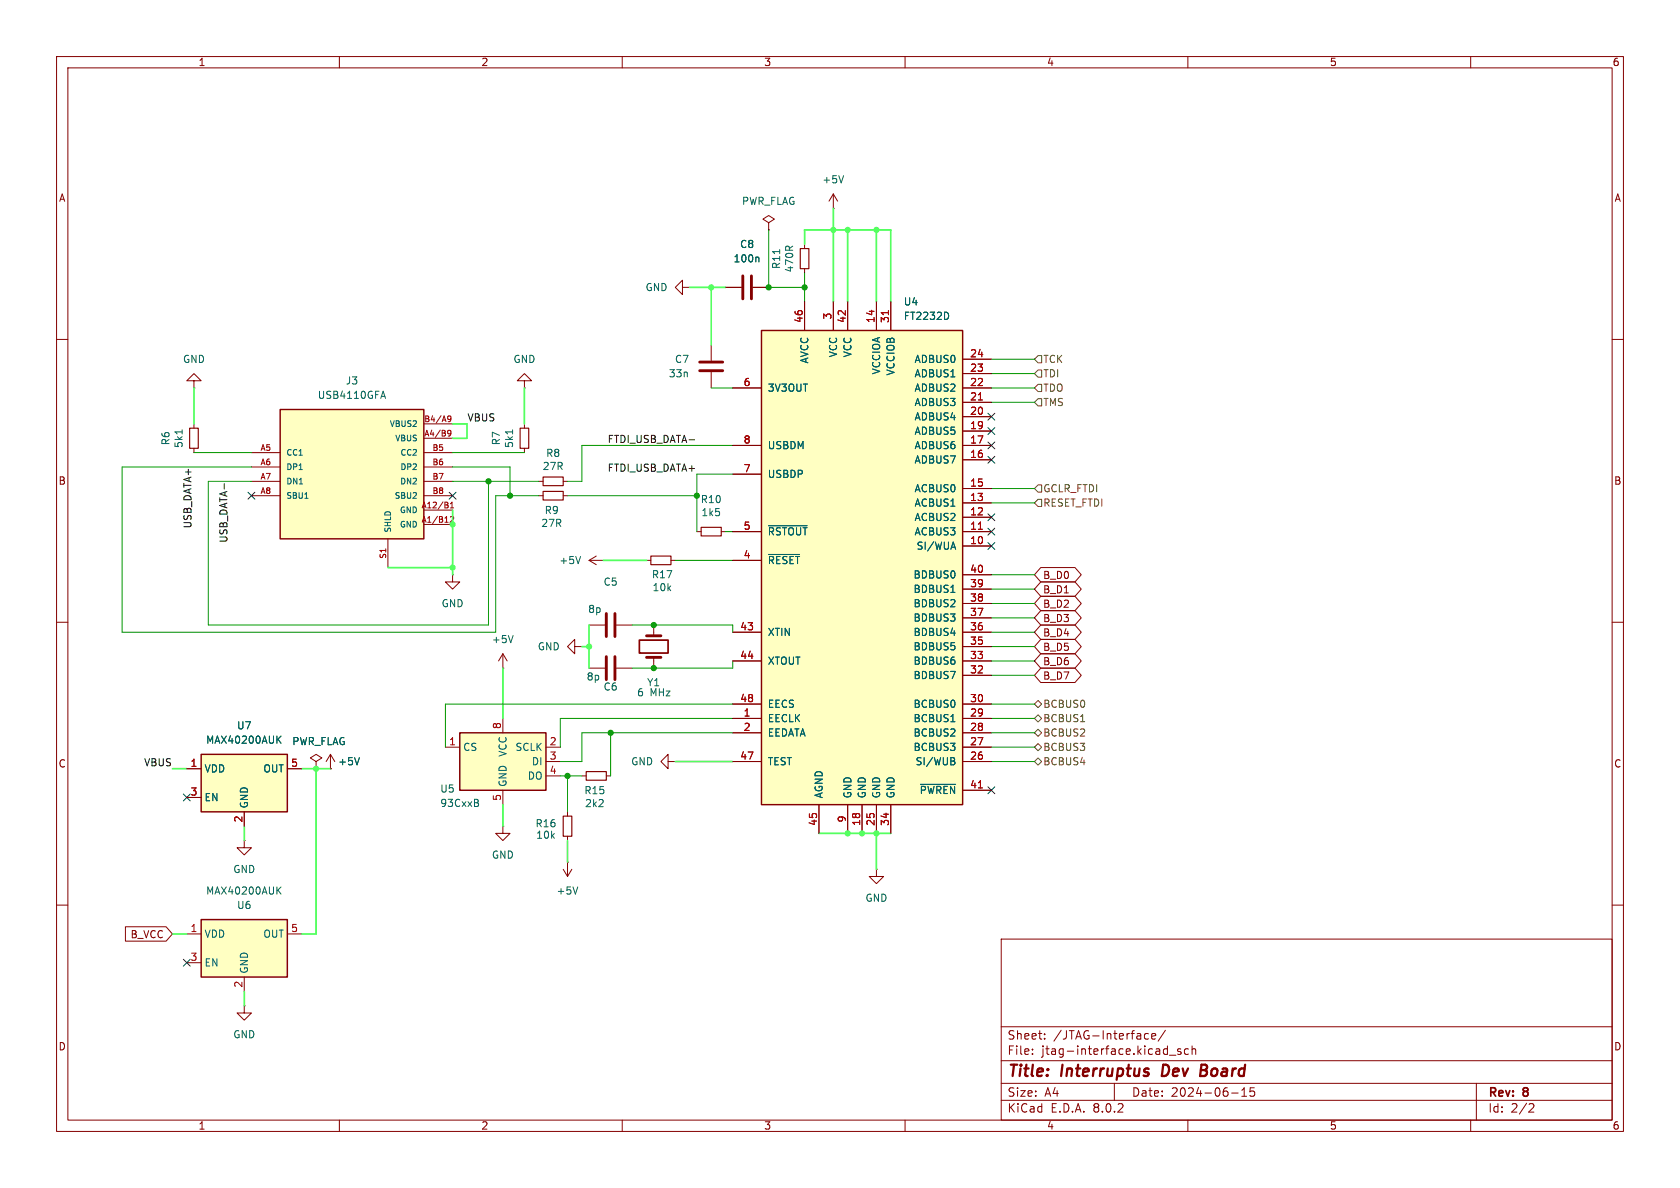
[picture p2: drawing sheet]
<svg xmlns="http://www.w3.org/2000/svg" width="297mm" height="210mm" viewBox="0 0 297 210" stroke-linecap="round" stroke-linejoin="round" font-family="sans-serif">
<g fill="none" stroke="#840000" stroke-width=".18">
<path d="M10 10h277v190h-277zM12 12h273v186h-273zM60 10v2M110 10v2M160 10v2M210 10v2M260 10v2M10 60h2M128.3 50.8h2.8M133.1 50.8h2.8M285 60h2M92.7 67.3h1.3l-1.3-1.3-1.3 1.3h1.3v1.3"/>
<path d="M92.7 68.6h.1M92.7 74.9v.8M92.7 79.2v.8M10 110h2M285 110h2M10 160h2M285 160h2M177 166h108v32h-108zM60 198v2M110 198v2M160 198v2M177 194.5h108"/>
<path d="M177 191.5h108M177 187.5h108M177 181.5h108M182.5 186.3v.1M182.5 185.5v.1M184.7 183.6v.1M184.7 182.8v.1M197 191.5v3M202.3 183.4l.3 .3 .4-.1M203 182.8l-.4-.1-.3 .3M203.6 183.2l.7-.1-.1-.3-.4-.1-.2 .2 .1 .7h.5M206 182.1l-1.3 2"/>
<path d="M206.7 186.5h1.2M208.7 185.5l-.3-.1-.2 .2v.2l.5 .2v.3h-.5M210 198v2M210.1 185.5l-.4-.1-.3 .3v.4l.1 .2h.6M210.7 185.5l.3-.1 .3 .1 .1 .9M210.7 184.9v1.5M217.7 193.2h1.2M219.5 193.8h.9M219.5 192.7l.5-.4v1.5M221.7 192.3h-.7v.7l.2-.1h.5l.1 .3-.1 .5-.2 .1-.5-.1M260 198v2M261 191.5v6.5"/>
<path d="M270.5 195.1l.5 .1 .2 .3-1 1.1h1"/>
</g>
<path d="M205.6 188.2l-.2 2h.5M212.3 189.2h.7M212.4 188.2h.7M213 189.2l.2 .1M213.1 190.1l-.9 .1M213.2 189.1l-.2 .1" fill="none" stroke="#840000" stroke-width=".4"/>
<path d="M131.3 48.8v4M132.8 48.8v4" fill="none" stroke="#840000" stroke-width=".51"/>
<path d="M134 45.5l.2 .1v.7M90.6 76v.7" fill="none" stroke="#006464" stroke-width=".18"/>
<path d="M91.9 75.7h1.6v3.5h-1.6z" fill="none" stroke="#840000" stroke-width=".2"/>
<path d="M35.6 162.6h15.2v10.1h-15.2z" fill="#ffffc2"/>
<path d="M35.6 162.6h15.2v10.1h-15.2z" fill="none" stroke="#840000" stroke-width=".25"/>
<path d="M102.9 137.2h.7M107.2 137.2h.7M43.2 148.6v1.3h1.2l-1.2 1.2-1.3-1.2h1.3M43.2 148.6h.1M33 165.1h2.6M33 170.2h2.6M43.2 177.8v1.3h-1.3l1.3 1.2 1.2-1.2h-1.2M43.2 177.8h.1M43.2 172.7v2.6M50.8 165.1h2.5" fill="none" stroke="#840000" stroke-width=".18"/>
<path d="M49.1 157.3l.6 .8M49.7 156.8l-.7 .7" fill="none" stroke="#006464" stroke-width=".18"/>
<path d="M103.6 136.4h3.6v1.5h-3.6z" fill="none" stroke="#840000" stroke-width=".2"/>
<path d="M35.6 133.4h15.2v10.1h-15.2z" fill="#ffffc2"/>
<path d="M35.6 133.4h15.2v10.1h-15.2z" fill="none" stroke="#840000" stroke-width=".25"/>
<path d="M33 135.9h2.6M50.8 135.9h2.5M33 141h2.6M43.2 143.5v2.6M88.9 146.1v1.2h1.3l-1.3 1.3-1.3-1.3h1.3M88.9 146.1h.1M99.6 153.7l.7 1.2M100.3 152.4h.1M100.3 143.5v.8M100.3 147.8v.8M100.3 152.4v2.5M101.1 153.7l-.8 1.2" fill="none" stroke="#840000" stroke-width=".18"/>
<path d="M49.1 130.7l.6 .7M49.7 130.1l-.7 .7M102.1 156.8l-.4 1.3" fill="none" stroke="#006464" stroke-width=".18"/>
<path d="M99.6 144.3h1.5v3.5h-1.5z" fill="none" stroke="#840000" stroke-width=".2"/>
<path d="M81.3 129.5h15.2v10.2h-15.2z" fill="#ffffc2"/>
<path d="M81.3 129.5h15.2v10.2h-15.2z" fill="none" stroke="#840000" stroke-width=".25"/>
<g fill="none" stroke="#840000" stroke-width=".18">
<path d="M135.9 39.4l1-.7-1-.6-1 .6 1 .7v1.2M147.3 36.8h.1M147.3 34.3l-.7 1.3M147.3 34.3v2.5M147.3 34.3l.8 1.3M120.6 50.8v-1.3l-1.2 1.3 1.2 1.3v-1.3h1.3M121.9 50.8h.1M135.9 40.6h.1M142.2 43.2v.7M142.2 47.5v.8M34.3 67.3h1.3l-1.3-1.3-1.3 1.3h1.3v1.3M34.3 68.6h.1"/>
<path d="M34.3 74.9v.8M34.3 79.2v.8M125.7 61v2.8M125.7 65.8v2.8M104.1 99.1h2.6M104.1 99.1l1.3 .7M105.4 98.3l-1.3 .8M106.7 99.1h.1M114.3 99.1h.8M118.6 99.1h.8M123.2 94h.8M127.5 94h.8"/>
<path d="M80 101.6v1.3h1.3l-1.3 1.2-1.3-1.2h1.3M80 101.6h.1M88.9 118.1h.1M88.9 115.6v2.5M88.9 115.6l-.8 1.2M88.9 115.6l.8 1.2M101.6 114.3v-1.3l-1.3 1.3 1.3 1.3v-1.3h1.3M102.9 114.3h.1M104.1 110.5h2.8M104.1 118.1h2.8M109 110.5h2.8M109 118.1h2.8"/>
<path d="M115.6 110.5v1.9M115.6 116.2v1.9M55.9 134.6l1-.6-1-.6-1 .6 1 .6v1.3M55.9 135.9h.1M58.4 135.9h.1M58.4 133.4l-.7 1.2M58.4 133.4v2.5M58.4 133.4l.8 1.2M78.7 132.1h2.6M88.9 127v2.5M88.9 139.7v2.5M96.5 132.1h2.6"/>
<path d="M96.5 134.6h2.6M96.5 137.2h2.6"/>
</g>
<path d="M149.1 31.1l-.4 1.2M137.8 44.1v.7M32.2 76v.7M102.6 98.4l-.4 1.2M90.7 112.3l-.4 1.3M63.5 133.9l-.4 1.3M84.3 141.9l.3 .2-.1 .3-.1 .2M84.4 141.4l.1 .1-.1 .3" fill="none" stroke="#006464" stroke-width=".18"/>
<path d="M141.5 43.9h1.5v3.6h-1.5zM33.5 75.7h1.6v3.5h-1.6zM115.1 98.3h3.5v1.5h-3.5zM124 93.2h3.5v1.5h-3.5z" fill="none" stroke="#840000" stroke-width=".2"/>
<path d="M123.7 65.5h4.1M123.7 64h4.1M107.2 108.5v4M107.2 116.1v4M108.7 108.5v4M108.7 116.1v4M114.3 112.4h2.5M114.3 116.2h2.5" fill="none" stroke="#840000" stroke-width=".51"/>
<path d="M113 113.2h5.1v2.2h-5.1z" fill="none" stroke="#840000" stroke-width=".3"/>
<path d="M49.5 72.4h25.4v22.9h-25.4z" fill="#ffffc2"/>
<path d="M49.5 72.4h25.4v22.9h-25.4z" fill="none" stroke="#840000" stroke-width=".25"/>
<g fill="none" stroke="#840000" stroke-width=".18">
<path d="M74.9 77.5h5.1M74.9 74.9h5.1M44.4 80h5.1M44.4 82.6h5.1M44.4 85.1h5.1M44.4 87.6h5.1M68.6 95.3v5M74.9 80h5.1M74.9 82.6h5.1M74.9 85.1h5.1M74.9 87.6h5.1M74.9 92.7h5.1"/>
<path d="M74.9 90.2h5.1M95.2 85.1h.8M99.6 85.1h.7"/>
</g>
<path d="M67.4 70.1h.6M67.7 69.2l.5 1.2M53.9 88.1h.6" fill="none" stroke="#006464" stroke-width=".18"/>
<path d="M79.2 76.2l.3-.1 .2 .2v.5l-.2 .2-.3 .1M79.2 73.6l.3-.1 .2 .2v.6l-.2 .2h-.3M79.7 76.5l-.2 .2-.3-.1M79.7 74l-.2 .2-.3-.1M79.6 91.4l.4-.1 .2 .3-.6 .7h.6M79.6 89.8h.6M79.6 89.1l.3-.3v1" fill="none" stroke="#a90000" stroke-width=".18"/>
<path d="M96 84.3h3.6v1.6h-3.6z" fill="none" stroke="#840000" stroke-width=".2"/>
<path d="M134.6 58.4h35.6v83.8h-35.6z" fill="#ffffc2"/>
<path d="M134.6 58.4h35.6v83.8h-35.6z" fill="none" stroke="#840000" stroke-width=".25"/>
<g fill="none" stroke="#840000" stroke-width=".18">
<path d="M128.3 50.8h2.8M133.1 50.8h2.8M142.2 53.3v5.1M147.3 53.3v5.1M149.9 53.3v5.1M154.9 53.3v5.1M157.5 53.3v5.1M129.5 78.7h5.1M129.5 68.6h5.1M170.2 78.7h5.1M170.2 76.2h5.1M170.2 73.7h5.1"/>
<path d="M170.2 71.1h5.1M170.2 68.6h5.1M170.2 66h5.1M170.2 63.5h5.1M95.2 87.6h.8M99.6 87.6h.7M129.5 94h5.1M129.5 99.1h5.1M129.5 83.8h5.1M170.2 96.5h5.1M170.2 94h5.1M170.2 91.4h5.1"/>
<path d="M170.2 88.9h5.1M170.2 86.4h5.1M170.2 81.3h5.1M129.5 116.8h5.1M129.5 111.8h5.1M170.2 119.4h5.1M170.2 116.8h5.1M170.2 114.3h5.1M170.2 111.8h5.1M170.2 109.2h5.1M170.2 106.7h5.1M170.2 104.1h5.1"/>
<path d="M170.2 101.6h5.1M184 102.9h6l1.2 1.2-1.2 1.3h-6l-1.1-1.3zM184 113h6l1.2 1.3-1.2 1.3h-6l-1.1-1.3zM184 100.3h6l1.2 1.3-1.2 1.3h-6l-1.1-1.3zM184 105.4h6l1.2 1.3-1.2 1.3h-6l-1.1-1.3zM184 115.6h6l1.2 1.2-1.2 1.3h-6l-1.1-1.3zM184 110.5h6l1.2 1.3-1.2 1.2h-6l-1.1-1.2zM184 118.1h6l1.2 1.3-1.2 1.3h-6l-1.1-1.3zM184 107.9h6l1.2 1.3-1.2 1.3h-6l-1.1-1.3zM33 135.9h2.6M50.8 135.9h2.5M55.9 135.9h.1"/>
<path d="M58.4 135.9h.1M118.1 134.6v-1.2l-1.3 1.2 1.3 1.3v-1.3h1.3M119.4 134.6h.1M129.5 127h5.1M129.5 129.5h5.1M129.5 134.6h5.1M129.5 124.5h5.1M170.2 127h5.1M170.2 129.5h5.1M170.2 134.6h5.1M170.2 132.1h5.1M170.2 124.5h5.1"/>
<path d="M170.2 139.7h5.1M33 141h2.6M43.2 143.5v2.6M144.8 142.2v5.1M149.9 142.2v5.1M152.4 142.2v5.1M154.9 153.7v1.2h1.3l-1.3 1.3-1.2-1.3h1.2M154.9 153.7h.1M154.9 142.2v5.1M157.5 142.2v5.1M22.2 163.8h7.2l1.1 1.3-1.1 1.3h-7.2z"/>
</g>
<path d="M134 45.5l.2 .1v.7M167.6 55.4l.1 .3-.1 .6M135.9 98h5.5M135.9 92.9h6.8M168.5 95.8l.4 1.3M168.1 104.7h.7M49.1 130.7l.6 .7M49.7 130.1l-.7 .7M63.5 133.9l-.4 1.3M162.7 138.7h6.2M168.1 127.6h.7M168.5 133.9l.3 .3-.3 .3 .3 .3v.3l-.2 .1" fill="none" stroke="#006464" stroke-width=".18"/>
<path d="M157.1 54.9v.7M173 70.7h.7M173 93.6h.7M173 139.3h.7" fill="none" stroke="#a90000" stroke-width=".18"/>
<path d="M96 86.9h3.6v1.5h-3.6z" fill="none" stroke="#840000" stroke-width=".2"/>
<path d="M183.5 62.9h.6v1.2h-.6l-.6-.6zM183.5 67.9h.6v1.3h-.6l-.6-.6zM183.5 65.4h.6v1.3h-.6l-.6-.7zM183.5 70.5h.6v1.3h-.6l-.6-.7zM183.5 85.7h.6v1.3h-.6l-.6-.6zM183.5 88.3h.6v1.2h-.6l-.6-.6zM182.9 129.5l.6-.6 .6 .6-.6 .7zM182.9 127l.6-.6 .6 .6-.6 .6zM182.9 134.6l.6-.6 .6 .6-.6 .7zM182.9 124.5l.6-.7 .6 .7-.6 .6zM183.5 131.4l.6 .7-.6 .6-.6-.6zM191 127.6h.8" fill="none" stroke="#725600" stroke-width=".18"/>
<path d="M121.8 77.7h1M39.6 85.5v1" fill="none" stroke="#0f0f0f" stroke-width=".18"/>
<g fill="none" stroke="#009600" stroke-width=".18">
<path d="M135.9 40.6v10.2h6.3M142.2 48.3v5M125.7 68.6h3.8M129.5 78.7h-26.6v6.4h-2.6M175.3 66h7.6M175.3 68.6h7.6M175.3 71.1h7.6M175.3 63.5h7.6M34.3 80h10.1M44.4 82.6h-22.8v29.2h66v-24.2h7.6M44.4 85.1h-7.6v25.4h49.6v-25.4M80 82.6h10.2v5"/>
<path d="M80 85.1h15.2M80 80h12.7M100.3 87.6h22.9M119.4 99.1h10.1M128.3 94h1.2M129.5 83.8h-6.3v10.2M175.3 86.4h7.6M175.3 88.9h7.6M111.8 110.5h17.7v1.3M129.5 116.8v1.3h-17.7M175.3 111.8h7.6M175.3 114.3h7.6"/>
<path d="M175.3 119.4h7.6M175.3 116.8h7.6M175.3 109.2h7.6M175.3 104.1h7.6M175.3 101.6h7.6M175.3 106.7h7.6M99.1 137.2h3.8M100.3 137.2v6.3M107.9 129.5v7.7M129.5 127h-30.4v5.1M129.5 129.5h-26.6v5.1h-3.8M129.5 124.5h-50.8v7.6"/>
<path d="M175.3 127h7.6M175.3 129.5h7.6M175.3 124.5h7.6M175.3 134.6h7.6M175.3 132.1h7.6"/>
</g>
<g fill="none" stroke="#54ff60" stroke-width=".3">
<path d="M147.3 36.8v16.5M121.9 50.8h6.4M125.7 50.8v10.2M142.2 43.2v-2.6h15.3v12.7M149.9 40.6v12.7M154.9 40.6v12.7M34.3 68.6v6.3M80 74.9h2.5v2.6h-2.5M92.7 68.6v6.3M80 90.2v11.4M106.7 99.1h7.6M68.6 100.3h11.4"/>
<path d="M88.9 118.1v8.9M102.9 114.3h1.2M104.1 110.5v7.6M30.5 135.9h2.5M53.3 135.9h5.1M55.9 135.9v29.2h-2.6M119.4 134.6h10.1M43.2 146.1v2.5M88.9 142.2v3.9M100.3 148.6v3.8M144.8 147.3h12.7M154.9 147.3v6.4"/>
<path d="M30.5 165.1h2.5M43.2 175.3v2.5"/>
</g>
<g fill="none" stroke="#000084" stroke-width=".18">
<path d="M174.7 78.1l1.2 1.2M174.7 73.1l1.2 1.2M174.7 75.6l1.2 1.2M175.9 78.1l-1.2 1.2M175.9 73.1l-1.2 1.2M175.9 75.6l-1.2 1.2M43.8 87l1.3 1.2M45.1 87l-1.3 1.2M79.4 87l1.2 1.2M80.6 87l-1.2 1.2M174.7 90.8l1.2 1.2M174.7 95.9l1.2 1.2"/>
<path d="M174.7 93.4l1.2 1.2M174.7 80.7l1.2 1.2M175.9 90.8l-1.2 1.2M175.9 95.9l-1.2 1.2M175.9 93.4l-1.2 1.2M175.9 80.7l-1.2 1.2M174.7 139.1l1.2 1.2M175.9 139.1l-1.2 1.2M32.4 140.4l1.2 1.2M33.6 140.4l-1.2 1.2M32.4 169.6l1.2 1.2M33.6 169.6l-1.2 1.2"/>
</g>
<g fill="#54ff60" stroke="#54ff60" stroke-width=".18">
<circle cx="154.9" cy="147.3" r=".46"/>
<circle cx="152.4" cy="147.3" r=".46"/>
<circle cx="104.1" cy="114.3" r=".46"/>
<circle cx="149.9" cy="147.3" r=".46"/>
<circle cx="154.9" cy="40.6" r=".46"/>
<circle cx="149.9" cy="40.6" r=".46"/>
<circle cx="147.3" cy="40.6" r=".46"/>
<circle cx="125.7" cy="50.8" r=".46"/>
<circle cx="80" cy="92.7" r=".46"/>
<circle cx="80" cy="100.3" r=".46"/>
<circle cx="55.9" cy="135.9" r=".46"/>
</g>
<g fill="#009600" stroke="#009600" stroke-width=".18">
<circle cx="115.6" cy="110.5" r=".46"/>
<circle cx="123.2" cy="87.6" r=".46"/>
<circle cx="86.4" cy="85.1" r=".46"/>
<circle cx="90.2" cy="87.6" r=".46"/>
<circle cx="100.3" cy="137.2" r=".46"/>
<circle cx="142.2" cy="50.8" r=".46"/>
<circle cx="135.9" cy="50.8" r=".46"/>
<circle cx="107.9" cy="129.5" r=".46"/>
<circle cx="115.6" cy="118.1" r=".46"/>
</g>
<g font-size="2.8" fill="#840000">
<text x="178" y="190.9">Title:</text>
<text x="187.7" y="190.9">Interruptus</text>
<text x="206.3" y="190.9">Dev</text>
<text x="213.8" y="190.9">Board</text>
</g>
<g font-size="2.1" fill="#840000">
<text x="178" y="184">Sheet:</text>
<text x="186.2" y="184">/JTAG-Interface/</text>
<text x="178" y="186.7">File:</text>
<text x="184.1" y="186.7">jtag-interface.kicad_sch</text>
<text x="178" y="196.9">KiCad</text>
<text x="178" y="194.1">Size:</text>
<text x="184.7" y="194.1">A4</text>
<text x="185.7" y="196.9">E.D.A.</text>
<text x="193.3" y="196.9">8.0.2</text>
<text x="200" y="194.1">Date:</text>
<text x="207" y="194.1">2024-06-15</text>
<text x="263" y="194.3">Rev:</text>
<text x="263" y="196.9">Id:</text>
<text x="267.1" y="196.9">2/2</text>
<text x="269.4" y="194.3">8</text>
</g>
<g font-size="1.8" fill="#840000">
<text x="35" y="11.9">1</text>
<text x="85" y="11.9">2</text>
<text x="135" y="11.9">3</text>
<text x="185" y="11.9">4</text>
<text x="235" y="11.9">5</text>
<text x="285" y="11.9">6</text>
<text x="10.3" y="35.9">A</text>
<text x="285.3" y="35.9">A</text>
<text x="10.3" y="85.9">B</text>
<text x="285.3" y="85.9">B</text>
<text x="184.3" y="105.1">B_D1</text>
<text x="184.3" y="102.6">B_D0</text>
<text x="184.3" y="107.6">B_D2</text>
<text x="184.3" y="112.7">B_D4</text>
<text x="184.3" y="110.2">B_D3</text>
<text x="184.3" y="115.3">B_D5</text>
<text x="184.3" y="117.8">B_D6</text>
<text x="184.3" y="120.3">B_D7</text>
<text x="10.3" y="135.9">C</text>
<text x="285.3" y="135.9">C</text>
<text x="23" y="166.1">B_VCC</text>
<text x="10.3" y="185.9">D</text>
<text x="285.3" y="185.9">D</text>
<text x="35" y="199.9">1</text>
<text x="85" y="199.9">2</text>
<text x="135" y="199.9">3</text>
<text x="185" y="199.9">4</text>
<text x="235" y="199.9">5</text>
<text x="285" y="199.9">6</text>
</g>
<g font-size="1.8" fill="#006464">
<text x="145.3" y="32.6">+5V</text>
<text x="131.1" y="36.4">PWR_FLAG</text>
<text x="129.6" y="46.6">100n</text>
<text x="130.7" y="44">C8</text>
<text x="138.1" y="47.7" transform="rotate(-90 138.1 47.7)">R11</text>
<text x="114" y="51.7">GND</text>
<text x="140.4" y="48.3" transform="rotate(-90 140.4 48.3)">470R</text>
<text x="159.7" y="54.2">U4</text>
<text x="159.7" y="56.7">FT2232D</text>
<text x="32.3" y="64.4">GND</text>
<text x="90.7" y="64.4">GND</text>
<text x="119.2" y="64.4">C7</text>
<text x="143.1" y="64.4" transform="rotate(-90 143.1 64.4)">AVCC</text>
<text x="148.2" y="63.3" transform="rotate(-90 148.2 63.3)">VCC</text>
<text x="150.7" y="63.3" transform="rotate(-90 150.7 63.3)">VCC</text>
<text x="161.6" y="64.4">ADBUS0</text>
<text x="56.1" y="70.7">USB4110GFA</text>
<text x="61" y="68.2">J3</text>
<text x="118.1" y="66.9">33n</text>
<text x="135.6" y="69.4">3V3OUT</text>
<text x="155.8" y="66.3" transform="rotate(-90 155.8 66.3)">VCCIOA</text>
<text x="158.3" y="66.5" transform="rotate(-90 158.3 66.5)">VCCIOB</text>
<text x="161.6" y="72">ADBUS3</text>
<text x="161.6" y="69.4">ADBUS2</text>
<text x="161.6" y="66.9">ADBUS1</text>
<text x="161.6" y="77.1">ADBUS5</text>
<text x="161.6" y="74.5">ADBUS4</text>
<text x="30.2" y="78.8" transform="rotate(-90 30.2 78.8)">R6</text>
<text x="32.5" y="79.3" transform="rotate(-90 32.5 79.3)">5k1</text>
<text x="88.6" y="78.8" transform="rotate(-90 88.6 78.8)">R7</text>
<text x="90.9" y="79.3" transform="rotate(-90 90.9 79.3)">5k1</text>
<text x="95.8" y="83.3">27R</text>
<text x="96.4" y="81">R8</text>
<text x="135.6" y="79.6">USBDM</text>
<text x="161.6" y="82.1">ADBUS7</text>
<text x="161.6" y="79.6">ADBUS6</text>
<text x="123.8" y="89.1">R10</text>
<text x="135.6" y="84.7">USBDP</text>
<text x="161.6" y="89.8">ACBUS1</text>
<text x="161.6" y="87.2">ACBUS0</text>
<text x="95.6" y="93.4">27R</text>
<text x="96.2" y="91.1">R9</text>
<text x="123.9" y="91.5">1k5</text>
<text x="135.6" y="94.8">~{RSTOUT}</text>
<text x="161.6" y="94.8">ACBUS3</text>
<text x="161.6" y="92.3">ACBUS2</text>
<text x="98.8" y="99.9">+5V</text>
<text x="135.6" y="99.9">~{RESET}</text>
<text x="161.9" y="97.4">SI/WUA</text>
<text x="78" y="107.5">GND</text>
<text x="106.6" y="103.7">C5</text>
<text x="115.1" y="102.4">R17</text>
<text x="115.3" y="104.7">10k</text>
<text x="161.4" y="107.5">BDBUS2</text>
<text x="161.4" y="105">BDBUS1</text>
<text x="161.4" y="102.5">BDBUS0</text>
<text x="86.9" y="113.9">+5V</text>
<text x="103.9" y="108.6">8p</text>
<text x="135.6" y="112.6">XTIN</text>
<text x="161.4" y="112.6">BDBUS4</text>
<text x="161.4" y="110.1">BDBUS3</text>
<text x="95" y="115.2">GND</text>
<text x="135.6" y="117.7">XTOUT</text>
<text x="161.4" y="117.7">BDBUS6</text>
<text x="161.4" y="115.2">BDBUS5</text>
<text x="103.6" y="120.5">8p</text>
<text x="106.6" y="122.3">C6</text>
<text x="112.5" y="123.3">6</text>
<text x="114.3" y="121.5">Y1</text>
<text x="114.9" y="123.3">MHz</text>
<text x="135.6" y="125.3">EECS</text>
<text x="161.4" y="125.3">BCBUS0</text>
<text x="161.4" y="120.2">BDBUS7</text>
<text x="36.3" y="131.7">MAX40200AUK</text>
<text x="41.8" y="129.1">U7</text>
<text x="51.6" y="131.9">PWR_FLAG</text>
<text x="135.6" y="127.9">EECLK</text>
<text x="135.6" y="130.4">EEDATA</text>
<text x="161.4" y="130.4">BCBUS2</text>
<text x="161.4" y="127.9">BCBUS1</text>
<text x="36.1" y="136.8">VDD</text>
<text x="46.5" y="136.8">OUT</text>
<text x="59.7" y="135.5">+5V</text>
<text x="81.8" y="132.9">CS</text>
<text x="89.8" y="133.9" transform="rotate(-90 89.8 133.9)">VCC</text>
<text x="91" y="132.9">SCLK</text>
<text x="93.9" y="135.5">DI</text>
<text x="111.5" y="135.5">GND</text>
<text x="135.6" y="135.5">TEST</text>
<text x="161.4" y="132.9">BCBUS3</text>
<text x="161.8" y="135.5">SI/WUB</text>
<text x="36.1" y="141.8">EN</text>
<text x="44" y="143" transform="rotate(-90 44 143)">GND</text>
<text x="77.7" y="140.3">U5</text>
<text x="77.7" y="142.8">93CxxB</text>
<text x="89.8" y="139.2" transform="rotate(-90 89.8 139.2)">GND</text>
<text x="93.2" y="138">DO</text>
<text x="103.2" y="140.6">R15</text>
<text x="103.3" y="142.9">2k2</text>
<text x="145.6" y="141.2" transform="rotate(-90 145.6 141.2)">AGND</text>
<text x="150.7" y="141.2" transform="rotate(-90 150.7 141.2)">GND</text>
<text x="153.3" y="141.2" transform="rotate(-90 153.3 141.2)">GND</text>
<text x="155.8" y="141.2" transform="rotate(-90 155.8 141.2)">GND</text>
<text x="158.3" y="141.2" transform="rotate(-90 158.3 141.2)">GND</text>
<text x="162.5" y="140.6">~{PWREN}</text>
<text x="94.6" y="146.4">R16</text>
<text x="94.7" y="148.5">10k</text>
<text x="41.1" y="154.5">GND</text>
<text x="86.9" y="152">GND</text>
<text x="36.3" y="158.3">MAX40200AUK</text>
<text x="41.8" y="160.9">U6</text>
<text x="98.3" y="158.3">+5V</text>
<text x="152.9" y="159.6">GND</text>
<text x="36.1" y="166">VDD</text>
<text x="46.5" y="166">OUT</text>
<text x="36.1" y="171">EN</text>
<text x="44" y="172.2" transform="rotate(-90 44 172.2)">GND</text>
<text x="41.1" y="183.7">GND</text>
</g>
<g font-size="1.8" fill="#a90000">
<text x="142" y="57.2" transform="rotate(-90 142 57.2)">46</text>
<text x="147.1" y="56.6" transform="rotate(-90 147.1 56.6)">3</text>
<text x="149.6" y="57.2" transform="rotate(-90 149.6 57.2)">42</text>
<text x="154.7" y="57.2" transform="rotate(-90 154.7 57.2)">14</text>
<text x="157.2" y="57.2" transform="rotate(-90 157.2 57.2)">31</text>
<text x="171.4" y="65.8">23</text>
<text x="171.4" y="63.2">24</text>
<text x="131.4" y="68.3">6</text>
<text x="171.4" y="70.9">21</text>
<text x="171.4" y="68.3">22</text>
<text x="171.4" y="75.9">19</text>
<text x="171.4" y="73.4">20</text>
<text x="131.4" y="83.6">7</text>
<text x="131.4" y="78.5">8</text>
<text x="171.4" y="81">16</text>
<text x="171.4" y="78.5">17</text>
<text x="171.4" y="88.6">13</text>
<text x="171.4" y="86.1">15</text>
<text x="131.4" y="93.7">5</text>
<text x="171.4" y="93.7">11</text>
<text x="171.4" y="91.2">12</text>
<text x="131.4" y="98.8">4</text>
<text x="171.4" y="96.3">10</text>
<text x="171.4" y="101.3">40</text>
<text x="171.4" y="106.4">38</text>
<text x="171.4" y="103.9">39</text>
<text x="130.8" y="111.5">43</text>
<text x="171.4" y="111.5">36</text>
<text x="171.4" y="109">37</text>
<text x="130.8" y="116.6">44</text>
<text x="171.4" y="119.1">32</text>
<text x="171.4" y="116.6">33</text>
<text x="171.4" y="114">35</text>
<text x="130.8" y="124.2">48</text>
<text x="171.4" y="124.2">30</text>
<text x="79.3" y="131.8">1</text>
<text x="88.6" y="129" transform="rotate(-90 88.6 129)">8</text>
<text x="97.1" y="131.8">2</text>
<text x="131.4" y="126.7">1</text>
<text x="131.4" y="129.3">2</text>
<text x="171.4" y="131.8">27</text>
<text x="171.4" y="129.3">28</text>
<text x="171.4" y="126.7">29</text>
<text x="33.6" y="135.6">1</text>
<text x="51.4" y="135.6">5</text>
<text x="97.1" y="134.4">3</text>
<text x="97.1" y="136.9">4</text>
<text x="130.8" y="134.4">47</text>
<text x="171.4" y="134.4">26</text>
<text x="33.6" y="140.7">3</text>
<text x="88.6" y="141.7" transform="rotate(-90 88.6 141.7)">5</text>
<text x="171.4" y="139.4">41</text>
<text x="42.9" y="145.5" transform="rotate(-90 42.9 145.5)">2</text>
<text x="144.5" y="146.1" transform="rotate(-90 144.5 146.1)">45</text>
<text x="149.6" y="145.5" transform="rotate(-90 149.6 145.5)">9</text>
<text x="152.1" y="146.1" transform="rotate(-90 152.1 146.1)">18</text>
<text x="154.7" y="146.1" transform="rotate(-90 154.7 146.1)">25</text>
<text x="157.2" y="146.1" transform="rotate(-90 157.2 146.1)">34</text>
<text x="33.6" y="164.8">1</text>
<text x="51.4" y="164.8">5</text>
<text x="33.6" y="169.9">3</text>
<text x="42.9" y="174.7" transform="rotate(-90 42.9 174.7)">2</text>
</g>
<g font-size="1.8" fill="#725600">
<text x="184.3" y="64.4">TCK</text>
<text x="184.3" y="69.4">TDO</text>
<text x="184.3" y="66.9">TDI</text>
<text x="184.3" y="72">TMS</text>
<text x="184.3" y="87.2">GCLR_FTDI</text>
<text x="184.3" y="89.8">RESET_FTDI</text>
<text x="184.3" y="125.3">BCBUS0</text>
<text x="184.3" y="130.4">BCBUS2</text>
<text x="184.3" y="127.9">BCBUS1</text>
<text x="184.3" y="135.5">BCBUS4</text>
<text x="184.3" y="132.9">BCBUS3</text>
</g>
<g font-size="1.8" fill="#0f0f0f">
<text x="82.5" y="74.6">VBUS</text>
<text x="107.3" y="78.4">FTDI_USB_DATA-</text>
<text x="107.3" y="83.5">FTDI_USB_DATA+</text>
<text x="33.9" y="93.5" transform="rotate(-90 33.9 93.5)">USB_DATA+</text>
<text x="40.3" y="96.1" transform="rotate(-90 40.3 96.1)">USB_DATA-</text>
<text x="25.4" y="135.5">VBUS</text>
</g>
<g font-size="1.4" fill="#006464">
<text x="68.8" y="75.7">VBUS2</text>
<text x="50.5" y="80.7">CC1</text>
<text x="50.5" y="83.3">DP1</text>
<text x="69.7" y="78.2">VBUS</text>
<text x="70.7" y="80.7">CC2</text>
<text x="70.7" y="83.3">DP2</text>
<text x="50.5" y="85.8">DN1</text>
<text x="50.5" y="88.4">SBU1</text>
<text x="69.6" y="88.4">SBU2</text>
<text x="70.6" y="85.8">DN2</text>
<text x="69.3" y="94.2" transform="rotate(-90 69.3 94.2)">SHLD</text>
<text x="70.6" y="93.4">GND</text>
<text x="70.6" y="90.9">GND</text>
</g>
<g font-size="1.4" fill="#a90000">
<text x="74.9" y="77.2">A4/B9</text>
<text x="74.9" y="74.7">B4/A9</text>
<text x="45.9" y="79.8">A5</text>
<text x="45.9" y="82.3">A6</text>
<text x="76.4" y="79.8">B5</text>
<text x="76.4" y="82.3">B6</text>
<text x="45.9" y="84.8">A7</text>
<text x="45.9" y="87.4">A8</text>
<text x="74.4" y="89.9">A12/B1</text>
<text x="76.4" y="84.8">B7</text>
<text x="76.4" y="87.4">B8</text>
<text x="74.4" y="92.5">A1/B12</text>
<text x="68.3" y="98.9" transform="rotate(-90 68.3 98.9)">S1</text>
</g>
</svg>
